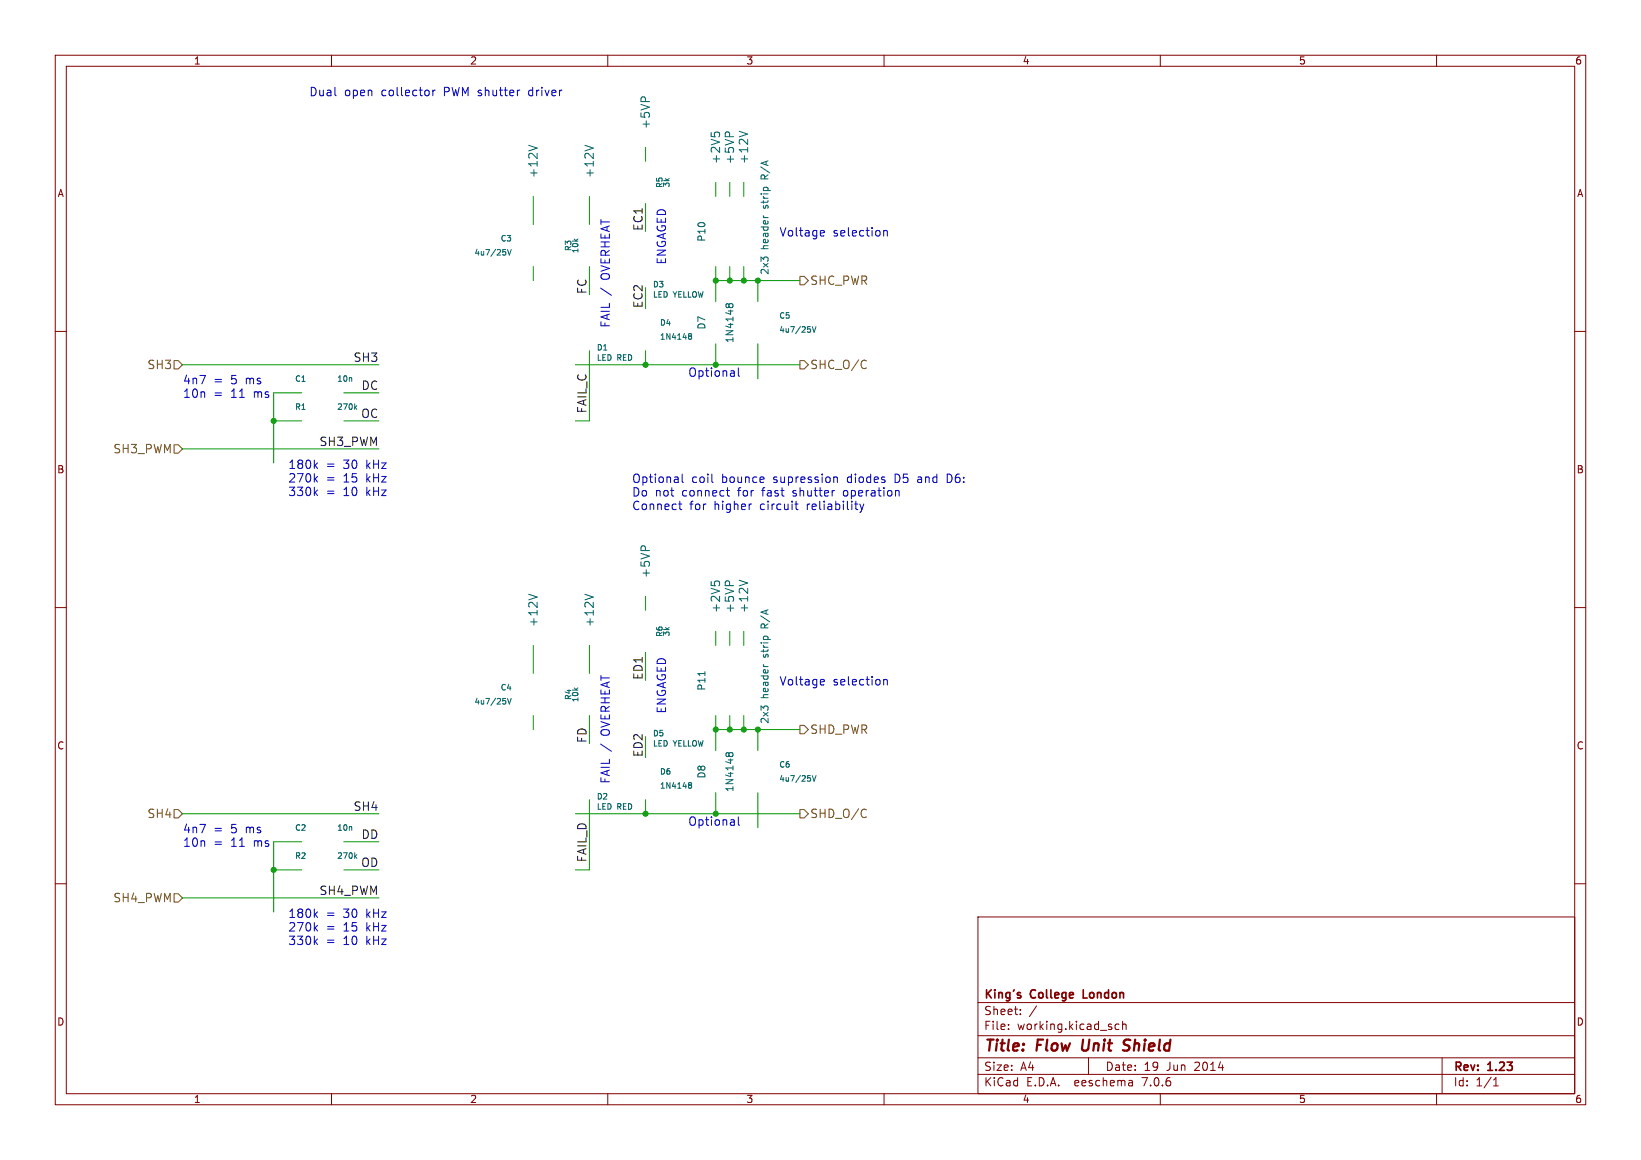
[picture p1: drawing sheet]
<svg xmlns="http://www.w3.org/2000/svg" width="297mm" height="210mm" viewBox="0 0 297 210" stroke-linecap="round" stroke-linejoin="round" font-family="sans-serif">
<g fill="none" stroke="#840000" stroke-width=".18">
<path d="M10 10h277v190h-277zM12 12h273v186h-273zM60 10v2M110 10v2M160 10v2M210 10v2M260 10v2M10 60h2M285 60h2M10 110h2M285 110h2M10 160h2"/>
<path d="M285 160h2M177 166h108v32h-108zM60 198v2M110 198v2M160 198v2M177 194.5h108M177 191.5h108M177 187.5h108M177 181.5h108M182.5 186.3v.1M182.5 185.5v.1M184.7 183.6v.1"/>
<path d="M184.7 182.8v.1M187.6 182.1l-1.3 2M197 191.5v3M202.5 185.5l-.4-.1-.3 .3v.4l.2 .2h.5M203.2 185.5l.2-.1 .3 .1 .1 .9M203.2 184.9v1.5M204.9 195.7l.1 .9M205 196.5l-.2 .1M205 196h-.2M210 198v2M260 198v2M261 191.5v6.5"/>
<path d="M270.3 196.6h.9M270.3 195.5l.4-.4v1.5"/>
</g>
<path d="M196 188.2l-.2 1.6 .4 .4M204.3 190a.85 .85 0 0 1-1.1 .1M204.3 188.2l-.7 .1a.46 .46 0 0 0-.2 .5 .46 .46 0 0 0 .3 .4l.6 .2" fill="none" stroke="#840000" stroke-width=".4"/>
<path d="M196.1 179.2v1.5h.7" fill="none" stroke="#840000" stroke-width=".3"/>
<path d="M144.8 50h.7l.8 .8-.8 .8h-.7zM31.5 65.3h.8l.7 .7-.7 .8h-.8zM144.8 65.3h.7l.8 .7-.8 .8h-.7zM156.5 65.2l.3 .2M156.8 66.6l-.3 .1M31.5 80.5h.8l.7 .8-.7 .7h-.8zM144.8 131.3h.7l.8 .8-.8 .7h-.7zM31.5 146.6h.8l.7 .7-.7 .8h-.8zM144.8 146.6h.7l.8 .7-.8 .8h-.7zM156.5 146.5l.3 .1M156.8 147.9l-.3 .1M31.5 161.8h.8l.7 .8-.7 .7h-.8z" fill="none" stroke="#725600" stroke-width=".18"/>
<g fill="none" stroke="#0000c2" stroke-width=".18">
<path d="M77.6 16.5v.7M78.3 16.3v1M78.8 16.3l-.3 .1-.2 .2M93.9 16.3h.2M108.7 52.2l2 1.3M148.7 41.7l.4 .1 .1 .3-.7 .1M149.1 42.7h-.4M159.9 41.9l.3-.2 .3 .1 .1 .9M159.9 41.7v1M133.6 66.6v1.3l.2 .2M57 84.2l.5 .6M57 86.7l.5 .6"/>
<path d="M57 89.1l.5 .6M57.5 83.8l-.6 .6M57.5 86.3l-.6 .5M57.5 88.7l-.6 .6M122.8 91.2h.6M123 90.7v1.3l.4 .3M123.5 85.8v1.3l.2 .3M128.8 87.1l.3 .3M131.5 88.8h.5M131.7 88.3v1.3l.3 .2M135.9 91.2h.1M138.2 86.4l.1 .3-.7 .2"/>
<path d="M143.9 91.2h.5M144.1 90.7v1.3l.3 .3M150.9 86.5l.2-.2 .4 .1 .1 1M154.7 91.2h.6M155.1 92.3h.2M155.6 91.2l.4 1.1M156 92.3l-.2 .3-.2 .2M156.3 91.2l-.3 1.1M162.5 88.8l.2 .2v.8M171.8 85.8h-.4v1.6h.4M108.7 134.7l2 1.3M148.7 123l.4 .1 .1 .3-.7 .1"/>
<path d="M149.1 123.9l-.4 .1M159.9 123v1M159.9 123.1l.3-.1 .3 .1 .1 .9M133.6 147.9v1.3l.2 .2M57 165.5l.5 .6M57 168l.5 .6M57 170.4l.5 .6M57.5 165.1l-.6 .6M57.5 167.5l-.6 .6M57.5 170l-.6 .6"/>
</g>
<g fill="none" stroke="#009600" stroke-width=".18">
<path d="M96.5 35.6v5M106.7 35.6v5M116.8 26.7v2.5M116.8 36.8v5.1M129.5 33v2.6M132.1 33v2.6M134.6 33v2.6M96.5 48.3v2.5M106.7 48.3v5M116.8 52.1v3.8M129.5 48.3v6.3M129.5 50.8h15.3"/>
<path d="M132.1 48.3v2.5M134.6 48.3v2.5M137.2 50.8v3.8M33 66h35.6M49.5 76.2h5.1M54.6 71.1h-5.1v12.7M62.2 76.2h6.4M62.2 71.1h6.4M104.1 66h40.7M106.7 63.5v12.7h-2.6M116.8 63.5v2.5M129.5 62.2v3.8"/>
<path d="M137.2 62.2v6.4M33 81.3h35.6M96.5 116.8v5.1M106.7 116.8v5.1M116.8 108v2.5M116.8 118.1v5.1M129.5 114.3v2.5M132.1 114.3v2.5M134.6 114.3v2.5M96.5 129.5v2.6M106.7 129.5v5.1M116.8 133.4v3.8"/>
<path d="M129.5 132.1h15.3M129.5 129.5v6.4M132.1 129.5v2.6M134.6 129.5v2.6M137.2 132.1v3.8M33 147.3h35.6M49.5 157.5h5.1M54.6 152.4h-5.1v12.7M62.2 152.4h6.4M62.2 157.5h6.4M104.1 147.3h40.7M106.7 144.8v12.7h-2.6"/>
<path d="M116.8 144.8v2.5M129.5 143.5v3.8M137.2 143.5v6.4M33 162.6h35.6"/>
</g>
<g fill="none" stroke="#006464" stroke-width=".18">
<path d="M116.2 17.6h.5M95.7 26.3l1.5 .5M105.9 26.3l1.5 .5M128.7 24v.7M129.3 24.2l.3-.3h.3l.3 .3M131.4 23.9h.5M133.8 23.8l1.5 .5M138.2 39v.2M91 45.2h.5M91.5 45.6l.1 .1-.1 .4M91.8 45.2l.4 1 .3-1M131.9 55.2l-.2-.2h-.2l-.1 .2 .1 .4"/>
<path d="M131.9 55.2v.3M131.9 55.2l.3-.2h.3l.2 .2-.1 .4M131.9 55.5v.1M131.9 55.5l.1 .1M146.2 59.1h.5M146.6 59.6l.1 .1-.1 .4M147 59.1l.3 1.1 .4-1.1M64.3 73.7l.3 .4M64.6 73.4l-.4 .4M124.7 60.8h.1M124.7 60.5h.4l.1 .1-.2 .2M124.8 60.8h.2"/>
<path d="M124.8 60.8l-.1 .1M125 60.8l.2 .2-.1 .3-.4 .1M116.2 98.9h.5M95.7 107.6l1.5 .5M105.9 107.6l1.5 .5M128.7 105.3v.7M129.3 105.5l.3-.3h.3l.3 .3M131.4 105.2h.5M133.8 105l1.5 .6M91 126.4h.5M91.5 126.9l.1 .1-.1 .4M91.8 126.4l.4 1.1 .3-1.1"/>
<path d="M127.6 121.6v.7M131.9 136.7v.2M131.9 136.5l-.2-.2h-.2l-.1 .2 .1 .4M131.9 136.5l.3-.2h.3l.2 .2-.1 .4M131.9 136.5v.2M131.9 136.7l.1 .2M138.2 120.3v.1M64.3 155l.3 .4M64.6 154.7l-.4 .4M124.7 141.7l.4 .1 .1 .1-.2 .2M124.7 142.1h.1M124.8 142.1h.2"/>
<path d="M124.8 142.1l-.1 .1M125 142.1l.2 .2-.1 .3-.4 .1M146.2 140.4h.5M146.6 140.9l.1 .1-.1 .4M147 140.4l.3 1 .4-1"/>
</g>
<g fill="#009600" stroke="#009600" stroke-width=".18">
<circle cx="137.2" cy="132.1" r=".46"/>
<circle cx="132.1" cy="132.1" r=".46"/>
<circle cx="129.5" cy="132.1" r=".46"/>
<circle cx="129.5" cy="66" r=".46"/>
<circle cx="116.8" cy="66" r=".46"/>
<circle cx="49.5" cy="76.2" r=".46"/>
<circle cx="116.8" cy="147.3" r=".46"/>
<circle cx="129.5" cy="147.3" r=".46"/>
<circle cx="134.6" cy="132.1" r=".46"/>
<circle cx="49.5" cy="157.5" r=".46"/>
<circle cx="134.6" cy="50.8" r=".46"/>
<circle cx="132.1" cy="50.8" r=".46"/>
<circle cx="129.5" cy="50.8" r=".46"/>
<circle cx="137.2" cy="50.8" r=".46"/>
</g>
<g font-size="2.8" fill="#840000">
<text x="178" y="190.9">Title:</text>
<text x="187.7" y="190.9">Flow</text>
<text x="196.6" y="190.9">Unit</text>
<text x="205" y="190.9">Shield</text>
</g>
<g font-size="2.1" fill="#0000c2">
<text x="55.9" y="17.5">Dual</text>
<text x="62.3" y="17.5">open</text>
<text x="69" y="17.5">collector</text>
<text x="80.4" y="17.5">PWM shutter</text>
<text x="96" y="17.5">driver</text>
<text x="141" y="42.9">Voltage</text>
<text x="150.7" y="42.9">selection</text>
<text x="110.5" y="50.6" transform="rotate(-90 110.5 50.6)">OVERHEAT</text>
<text x="120.6" y="48" transform="rotate(-90 120.6 48)">ENGAGED</text>
<text x="110.5" y="59.4" transform="rotate(-90 110.5 59.4)">FAIL /</text>
<text x="33" y="69.7">4n7</text>
<text x="38.6" y="69.7">=</text>
<text x="41.8" y="69.7">5</text>
<text x="44.6" y="69.7">ms</text>
<text x="124.5" y="68.3">Optional</text>
<text x="33" y="72.1">10n</text>
<text x="38.6" y="72.1">=</text>
<text x="41.8" y="72.1">11</text>
<text x="46" y="72.1">ms</text>
<text x="52.1" y="85">180k</text>
<text x="52.1" y="87.5">270k</text>
<text x="52.1" y="89.9">330k</text>
<text x="59" y="85">=</text>
<text x="59" y="87.5">=</text>
<text x="59" y="89.9">=</text>
<text x="62.2" y="85">30</text>
<text x="62.2" y="87.5">15</text>
<text x="62.2" y="89.9">10</text>
<text x="66.4" y="85">kHz</text>
<text x="66.4" y="87.5">kHz</text>
<text x="66.4" y="89.9">kHz</text>
<text x="114.3" y="87.6">Optional</text>
<text x="125.1" y="87.6">coil</text>
<text x="130.6" y="87.6">bounce</text>
<text x="140.1" y="87.6">supression</text>
<text x="153.6" y="87.6">diodes</text>
<text x="162.3" y="87.6">D5</text>
<text x="166.6" y="87.6">and</text>
<text x="172" y="87.6">D6:</text>
<text x="114.3" y="90">Do</text>
<text x="114.3" y="92.5">Connect</text>
<text x="118.5" y="90">not</text>
<text x="123.5" y="90">connect</text>
<text x="124.8" y="92.5">for</text>
<text x="129.3" y="92.5">higher</text>
<text x="133.7" y="90">for</text>
<text x="137.7" y="92.5">circuit</text>
<text x="138.2" y="90">fast</text>
<text x="143.9" y="90">shutter</text>
<text x="146.3" y="92.5">reliability</text>
<text x="153.2" y="90">operation</text>
<text x="141" y="124.2">Voltage</text>
<text x="150.7" y="124.2">selection</text>
<text x="120.6" y="129.3" transform="rotate(-90 120.6 129.3)">ENGAGED</text>
<text x="110.5" y="133.2" transform="rotate(-90 110.5 133.2)">OVERHEAT</text>
<text x="110.5" y="142" transform="rotate(-90 110.5 142)">FAIL /</text>
<text x="124.5" y="149.6">Optional</text>
<text x="33" y="151">4n7</text>
<text x="33" y="153.4">10n</text>
<text x="38.6" y="151">=</text>
<text x="38.6" y="153.4">=</text>
<text x="41.8" y="151">5</text>
<text x="41.8" y="153.4">11</text>
<text x="44.6" y="151">ms</text>
<text x="46" y="153.4">ms</text>
<text x="52.1" y="166.3">180k</text>
<text x="59" y="166.3">=</text>
<text x="62.2" y="166.3">30</text>
<text x="66.4" y="166.3">kHz</text>
<text x="52.1" y="168.7">270k</text>
<text x="52.1" y="171.2">330k</text>
<text x="59" y="168.7">=</text>
<text x="59" y="171.2">=</text>
<text x="62.2" y="168.7">15</text>
<text x="62.2" y="171.2">10</text>
<text x="66.4" y="168.7">kHz</text>
<text x="66.4" y="171.2">kHz</text>
</g>
<g font-size="2.1" fill="#006464">
<text x="117.8" y="23.5" transform="rotate(-90 117.8 23.5)">+5VP</text>
<text x="130.5" y="29.8" transform="rotate(-90 130.5 29.8)">+2V5</text>
<text x="133.1" y="29.8" transform="rotate(-90 133.1 29.8)">+5VP</text>
<text x="135.6" y="29.8" transform="rotate(-90 135.6 29.8)">+12V</text>
<text x="97.5" y="32.3" transform="rotate(-90 97.5 32.3)">+12V</text>
<text x="107.7" y="32.3" transform="rotate(-90 107.7 32.3)">+12V</text>
<text x="117.8" y="104.8" transform="rotate(-90 117.8 104.8)">+5VP</text>
<text x="97.5" y="113.6" transform="rotate(-90 97.5 113.6)">+12V</text>
<text x="107.7" y="113.6" transform="rotate(-90 107.7 113.6)">+12V</text>
<text x="130.5" y="111.1" transform="rotate(-90 130.5 111.1)">+2V5</text>
<text x="133.1" y="111.1" transform="rotate(-90 133.1 111.1)">+5VP</text>
<text x="135.6" y="111.1" transform="rotate(-90 135.6 111.1)">+12V</text>
</g>
<g font-size="2.1" fill="#0f0f0f">
<text x="116.4" y="41.9" transform="rotate(-90 116.4 41.9)">EC1</text>
<text x="106.3" y="53.3" transform="rotate(-90 106.3 53.3)">FC</text>
<text x="116.4" y="55.9" transform="rotate(-90 116.4 55.9)">EC2</text>
<text x="63.9" y="65.6">SH3</text>
<text x="65.4" y="70.7">DC</text>
<text x="65.3" y="75.8">OC</text>
<text x="106.3" y="74.9" transform="rotate(-90 106.3 74.9)">FAIL_C</text>
<text x="57.8" y="80.9">SH3_PWM</text>
<text x="116.4" y="123.2" transform="rotate(-90 116.4 123.2)">ED1</text>
<text x="106.3" y="134.6" transform="rotate(-90 106.3 134.6)">FD</text>
<text x="116.4" y="137.2" transform="rotate(-90 116.4 137.2)">ED2</text>
<text x="63.9" y="146.9">SH4</text>
<text x="65.4" y="152">DD</text>
<text x="65.3" y="157.1">OD</text>
<text x="106.3" y="156.2" transform="rotate(-90 106.3 156.2)">FAIL_D</text>
<text x="57.8" y="162.1">SH4_PWM</text>
</g>
<g font-size="2.1" fill="#725600">
<text x="146.5" y="51.8">SHC_PWR</text>
<text x="26.6" y="67">SH3</text>
<text x="146.5" y="67">SHC_O/C</text>
<text x="20.4" y="82.3">SH3_PWM</text>
<text x="146.5" y="133.1">SHD_PWR</text>
<text x="26.6" y="148.3">SH4</text>
<text x="146.5" y="148.3">SHD_O/C</text>
<text x="20.4" y="163.6">SH4_PWM</text>
</g>
<g font-size="2.1" fill="#840000">
<text x="178" y="184">Sheet:</text>
<text x="178" y="181.2">King's</text>
<text x="186.6" y="181.2">College</text>
<text x="196.7" y="181.2">London</text>
<text x="178" y="186.7">File:</text>
<text x="184.1" y="186.7">working.kicad_sch</text>
<text x="178" y="196.9">KiCad</text>
<text x="178" y="194.1">Size:</text>
<text x="184.7" y="194.1">A4</text>
<text x="185.7" y="196.9">E.D.A.</text>
<text x="194.6" y="196.9">eeschema</text>
<text x="200" y="194.1">Date:</text>
<text x="207" y="196.9">7.0.6</text>
<text x="207" y="194.1">19</text>
<text x="211.2" y="194.1">Jun</text>
<text x="216.3" y="194.1">2014</text>
<text x="263" y="194.3">Rev:</text>
<text x="263" y="196.9">Id:</text>
<text x="267.1" y="196.9">1/1</text>
<text x="269.4" y="194.3">1.23</text>
</g>
<g font-size="1.8" fill="#840000">
<text x="35" y="11.9">1</text>
<text x="85" y="11.9">2</text>
<text x="135" y="11.9">3</text>
<text x="185" y="11.9">4</text>
<text x="235" y="11.9">5</text>
<text x="285" y="11.9">6</text>
<text x="10.3" y="35.9">A</text>
<text x="285.3" y="35.9">A</text>
<text x="10.3" y="85.9">B</text>
<text x="285.3" y="85.9">B</text>
<text x="10.3" y="135.9">C</text>
<text x="285.3" y="135.9">C</text>
<text x="10.3" y="185.9">D</text>
<text x="285.3" y="185.9">D</text>
<text x="35" y="199.9">1</text>
<text x="85" y="199.9">2</text>
<text x="135" y="199.9">3</text>
<text x="185" y="199.9">4</text>
<text x="235" y="199.9">5</text>
<text x="285" y="199.9">6</text>
</g>
<g font-size="1.8" fill="#006464">
<text x="139.3" y="32.2" transform="rotate(-90 139.3 32.2)">R/A</text>
<text x="139.3" y="37.6" transform="rotate(-90 139.3 37.6)">strip</text>
<text x="127.9" y="43.9" transform="rotate(-90 127.9 43.9)">P10</text>
<text x="139.3" y="45.2" transform="rotate(-90 139.3 45.2)">header</text>
<text x="139.3" y="49.8" transform="rotate(-90 139.3 49.8)">2x3</text>
<text x="127.9" y="59.8" transform="rotate(-90 127.9 59.8)">D7</text>
<text x="132.9" y="62.2" transform="rotate(-90 132.9 62.2)">1N4148</text>
<text x="139.3" y="113.5" transform="rotate(-90 139.3 113.5)">R/A</text>
<text x="139.3" y="118.9" transform="rotate(-90 139.3 118.9)">strip</text>
<text x="127.9" y="125.1" transform="rotate(-90 127.9 125.1)">P11</text>
<text x="139.3" y="131.1" transform="rotate(-90 139.3 131.1)">2x3</text>
<text x="139.3" y="126.5" transform="rotate(-90 139.3 126.5)">header</text>
<text x="127.9" y="141" transform="rotate(-90 127.9 141)">D8</text>
<text x="132.9" y="143.5" transform="rotate(-90 132.9 143.5)">1N4148</text>
</g>
<g font-size="1.4" fill="#006464">
<text x="120.1" y="34.1" transform="rotate(-90 120.1 34.1)">R5</text>
<text x="121.4" y="34" transform="rotate(-90 121.4 34)">3k</text>
<text x="85.8" y="46.5">4u7/25V</text>
<text x="90.5" y="43.9">C3</text>
<text x="103.6" y="45.6" transform="rotate(-90 103.6 45.6)">R3</text>
<text x="104.9" y="46" transform="rotate(-90 104.9 46)">10k</text>
<text x="118.1" y="52.2">D3</text>
<text x="118.1" y="54.1">LED</text>
<text x="119.3" y="59.2">D4</text>
<text x="121.9" y="54.1">YELLOW</text>
<text x="140.9" y="57.9">C5</text>
<text x="107.9" y="63.7">D1</text>
<text x="107.9" y="65.5">LED</text>
<text x="111.7" y="65.5">RED</text>
<text x="119.3" y="61.7">1N4148</text>
<text x="140.9" y="60.4">4u7/25V</text>
<text x="53.3" y="69.3">C1</text>
<text x="60.9" y="69.3">10n</text>
<text x="53.3" y="74.4">R1</text>
<text x="60.9" y="74.4">270k</text>
<text x="120.1" y="115.4" transform="rotate(-90 120.1 115.4)">R6</text>
<text x="121.4" y="115.3" transform="rotate(-90 121.4 115.3)">3k</text>
<text x="90.5" y="125.2">C4</text>
<text x="85.8" y="127.7">4u7/25V</text>
<text x="103.6" y="126.8" transform="rotate(-90 103.6 126.8)">R4</text>
<text x="104.9" y="127.2" transform="rotate(-90 104.9 127.2)">10k</text>
<text x="118.1" y="133.5">D5</text>
<text x="118.1" y="135.4">LED</text>
<text x="121.9" y="135.4">YELLOW</text>
<text x="119.3" y="140.4">D6</text>
<text x="119.3" y="143">1N4148</text>
<text x="140.9" y="139.2">C6</text>
<text x="140.9" y="141.7">4u7/25V</text>
<text x="107.9" y="144.9">D2</text>
<text x="107.9" y="146.8">LED</text>
<text x="111.7" y="146.8">RED</text>
<text x="53.3" y="155.7">R2</text>
<text x="53.3" y="150.6">C2</text>
<text x="60.9" y="155.7">270k</text>
<text x="60.9" y="150.6">10n</text>
</g>
</svg>
